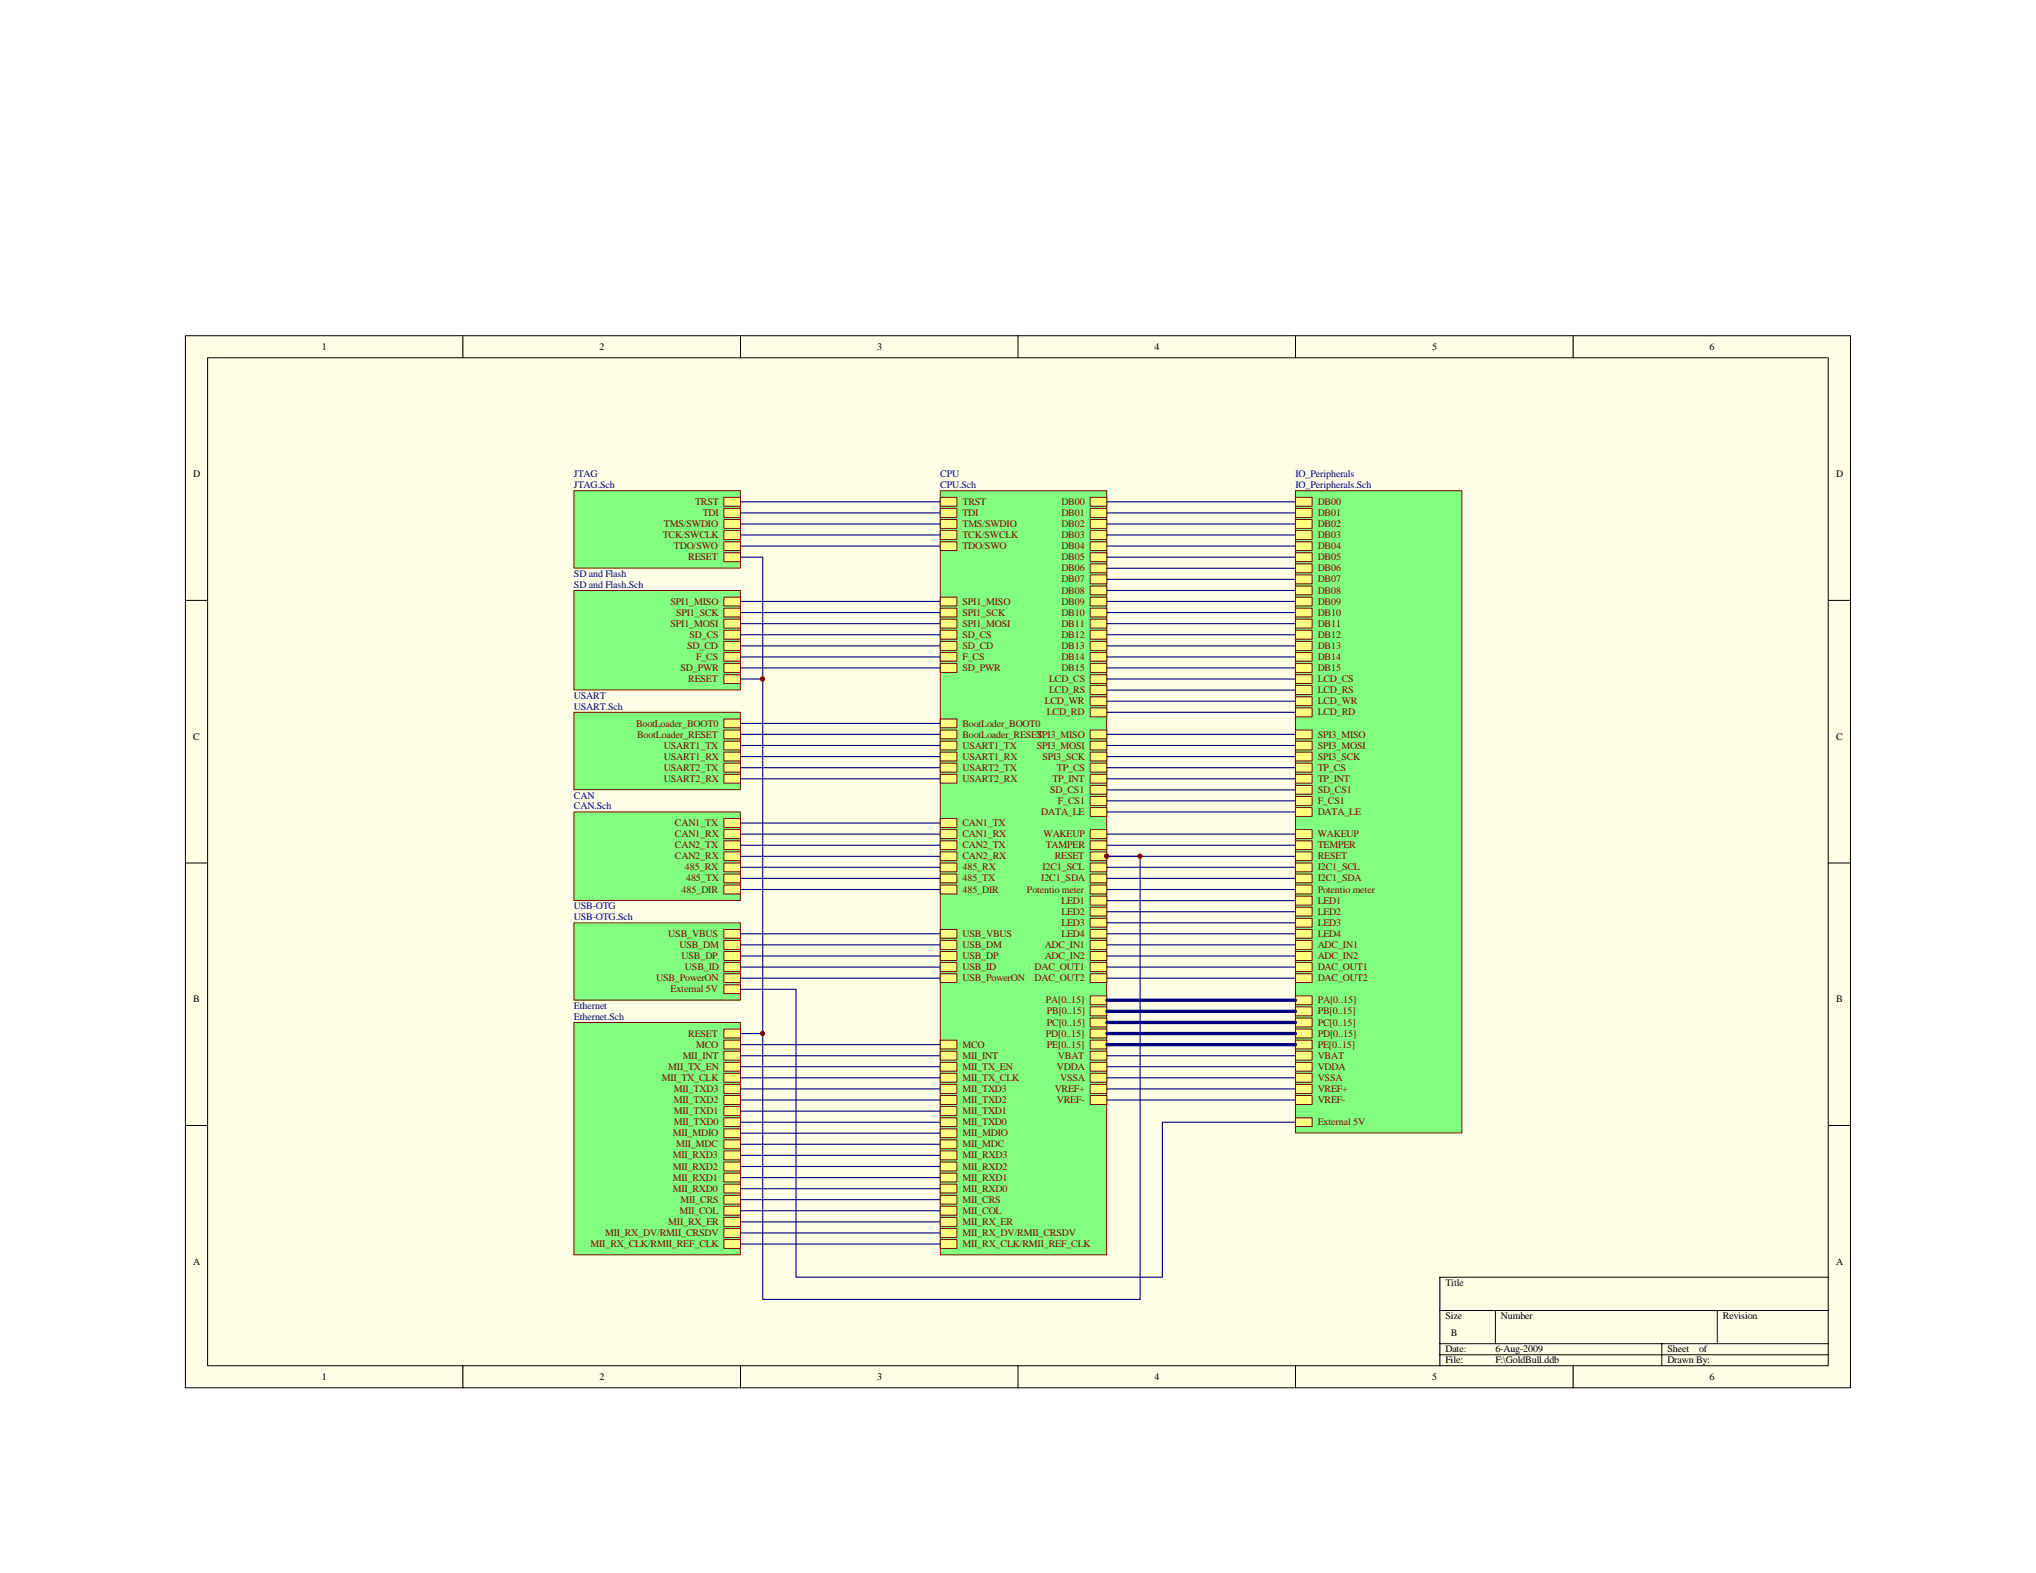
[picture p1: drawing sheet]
<svg xmlns="http://www.w3.org/2000/svg" width="279mm" height="216mm" viewBox="0 0 279 216" stroke-linecap="round" stroke-linejoin="round" font-family="sans-serif">
<path d="M25.4 46.1h228.5v144.4h-228.5z" fill="#ffffe8"/>
<g fill="none" stroke="#000" stroke-width=".14">
<path d="M25.4 46.1h228.5v144.4h-228.5zM28.5 49.1h222.4v138.4h-222.4zM63.5 46.1v3M101.6 46.1v3M139.7 46.1v3M177.8 46.1v3M215.9 46.1v3M25.4 82.4h3.1M250.9 82.4h3.1M25.4 118.4h3.1M250.9 118.4h3.1M25.4 154.5h3.1"/>
<path d="M250.9 154.5h3.1M197.6 179.9h53.3M205.2 179.9v4.5M235.7 179.9v4.5M250.9 175.3h-53.3v12.2M63.5 187.5v3M101.6 187.5v3M139.7 187.5v3M177.8 187.5v3M197.6 184.4h53.3M197.6 185.9h53.3M215.9 187.5v3"/>
<path d="M228 184.4v3.1"/>
</g>
<path d="M78.8 67.4h22.8v10.6h-22.8z" fill="#80ff80"/>
<path d="M78.8 67.4h22.8v10.6h-22.8z" fill="none" stroke="#800000" stroke-width=".14"/>
<g fill="#ffff80" stroke="#800000" stroke-width=".14">
<path d="M99.3 68.3h2.3v1.2h-2.3z" fill-rule="evenodd"/>
<path d="M99.3 69.8h2.3v1.2h-2.3z" fill-rule="evenodd"/>
<path d="M99.3 71.3h2.3v1.2h-2.3z" fill-rule="evenodd"/>
<path d="M99.3 72.8h2.3v1.2h-2.3z" fill-rule="evenodd"/>
<path d="M99.3 74.4h2.3v1.2h-2.3z" fill-rule="evenodd"/>
<path d="M99.3 75.9h2.3v1.2h-2.3z" fill-rule="evenodd"/>
</g>
<path d="M78.8 111.5h22.8v12.1h-22.8z" fill="#80ff80"/>
<path d="M78.8 111.4h22.8v12.2h-22.8z" fill="none" stroke="#800000" stroke-width=".14"/>
<g fill="#ffff80" stroke="#800000" stroke-width=".14">
<path d="M99.3 112.4h2.3v1.2h-2.3z" fill-rule="evenodd"/>
<path d="M99.3 113.9h2.3v1.2h-2.3z" fill-rule="evenodd"/>
<path d="M99.3 115.4h2.3v1.2h-2.3z" fill-rule="evenodd"/>
<path d="M99.3 116.9h2.3v1.2h-2.3z" fill-rule="evenodd"/>
<path d="M99.3 118.4h2.3v1.3h-2.3z" fill-rule="evenodd"/>
<path d="M99.3 120h2.3v1.2h-2.3z" fill-rule="evenodd"/>
<path d="M99.3 121.5h2.3v1.2h-2.3z" fill-rule="evenodd"/>
</g>
<path d="M78.8 81.1h22.8v13.6h-22.8z" fill="#80ff80"/>
<path d="M78.8 81h22.8v13.7h-22.8z" fill="none" stroke="#800000" stroke-width=".14"/>
<g fill="#ffff80" stroke="#800000" stroke-width=".14">
<path d="M99.3 82h2.3v1.2h-2.3z" fill-rule="evenodd"/>
<path d="M99.3 83.5h2.3v1.2h-2.3z" fill-rule="evenodd"/>
<path d="M99.3 85h2.3v1.2h-2.3z" fill-rule="evenodd"/>
<path d="M99.3 86.5h2.3v1.2h-2.3z" fill-rule="evenodd"/>
<path d="M99.3 88h2.3v1.3h-2.3z" fill-rule="evenodd"/>
<path d="M99.3 92.6h2.3v1.2h-2.3z" fill-rule="evenodd"/>
<path d="M99.3 89.6h2.3v1.2h-2.3z" fill-rule="evenodd"/>
<path d="M99.3 91.1h2.3v1.2h-2.3z" fill-rule="evenodd"/>
</g>
<path d="M78.8 97.8h22.8v10.6h-22.8z" fill="#80ff80"/>
<path d="M78.8 97.8h22.8v10.6h-22.8z" fill="none" stroke="#800000" stroke-width=".14"/>
<g fill="#ffff80" stroke="#800000" stroke-width=".14">
<path d="M99.3 98.7h2.3v1.2h-2.3z" fill-rule="evenodd"/>
<path d="M99.3 100.2h2.3v1.2h-2.3z" fill-rule="evenodd"/>
<path d="M99.3 101.7h2.3v1.2h-2.3z" fill-rule="evenodd"/>
<path d="M99.3 103.2h2.3v1.3h-2.3z" fill-rule="evenodd"/>
<path d="M99.3 104.8h2.3v1.2h-2.3z" fill-rule="evenodd"/>
<path d="M99.3 106.3h2.3v1.2h-2.3z" fill-rule="evenodd"/>
</g>
<path d="M78.8 126.7h22.8v10.6h-22.8z" fill="#80ff80"/>
<path d="M78.8 126.7h22.8v10.6h-22.8z" fill="none" stroke="#800000" stroke-width=".14"/>
<g fill="#ffff80" stroke="#800000" stroke-width=".14">
<path d="M99.3 127.6h2.3v1.2h-2.3z" fill-rule="evenodd"/>
<path d="M99.3 129.1h2.3v1.2h-2.3z" fill-rule="evenodd"/>
<path d="M99.3 130.6h2.3v1.2h-2.3z" fill-rule="evenodd"/>
<path d="M99.3 132.1h2.3v1.2h-2.3z" fill-rule="evenodd"/>
<path d="M99.3 133.6h2.3v1.3h-2.3z" fill-rule="evenodd"/>
<path d="M99.3 135.2h2.3v1.2h-2.3z" fill-rule="evenodd"/>
</g>
<path d="M129.1 67.4h22.8v104.8h-22.8z" fill="#80ff80"/>
<path d="M129 67.4h22.9v104.8h-22.9z" fill="none" stroke="#800000" stroke-width=".14"/>
<g fill="#ffff80" stroke="#800000" stroke-width=".14">
<path d="M149.6 68.3h2.3v1.2h-2.3z" fill-rule="evenodd"/>
<path d="M149.6 69.8h2.3v1.2h-2.3z" fill-rule="evenodd"/>
<path d="M149.6 71.3h2.3v1.2h-2.3z" fill-rule="evenodd"/>
<path d="M149.6 72.8h2.3v1.2h-2.3z" fill-rule="evenodd"/>
<path d="M149.6 74.4h2.3v1.2h-2.3z" fill-rule="evenodd"/>
<path d="M149.6 75.9h2.3v1.2h-2.3z" fill-rule="evenodd"/>
<path d="M149.6 77.4h2.3v1.2h-2.3z" fill-rule="evenodd"/>
<path d="M149.6 78.9h2.3v1.2h-2.3z" fill-rule="evenodd"/>
<path d="M149.6 80.4h2.3v1.2h-2.3z" fill-rule="evenodd"/>
<path d="M149.6 82h2.3v1.2h-2.3z" fill-rule="evenodd"/>
<path d="M149.6 83.5h2.3v1.2h-2.3z" fill-rule="evenodd"/>
<path d="M149.6 85h2.3v1.2h-2.3z" fill-rule="evenodd"/>
<path d="M149.6 86.5h2.3v1.2h-2.3z" fill-rule="evenodd"/>
<path d="M149.6 88h2.3v1.3h-2.3z" fill-rule="evenodd"/>
<path d="M149.6 89.6h2.3v1.2h-2.3z" fill-rule="evenodd"/>
<path d="M149.6 91.1h2.3v1.2h-2.3z" fill-rule="evenodd"/>
<path d="M129 100.2h2.3v1.2h-2.3z" fill-rule="evenodd"/>
<path d="M129 98.7h2.3v1.2h-2.3z" fill-rule="evenodd"/>
<path d="M149.6 97.2h2.3v1.2h-2.3z" fill-rule="evenodd"/>
<path d="M149.6 95.6h2.3v1.3h-2.3z" fill-rule="evenodd"/>
<path d="M149.6 94.1h2.3v1.2h-2.3z" fill-rule="evenodd"/>
<path d="M129 158h2.3v1.2h-2.3z" fill-rule="evenodd"/>
<path d="M129 113.9h2.3v1.2h-2.3z" fill-rule="evenodd"/>
<path d="M129 112.4h2.3v1.2h-2.3z" fill-rule="evenodd"/>
<path d="M129 116.9h2.3v1.2h-2.3z" fill-rule="evenodd"/>
<path d="M129 115.4h2.3v1.2h-2.3z" fill-rule="evenodd"/>
<path d="M129 104.8h2.3v1.2h-2.3z" fill-rule="evenodd"/>
<path d="M129 106.3h2.3v1.2h-2.3z" fill-rule="evenodd"/>
<path d="M129 71.3h2.3v1.2h-2.3z" fill-rule="evenodd"/>
<path d="M129 72.8h2.3v1.2h-2.3z" fill-rule="evenodd"/>
<path d="M129 69.8h2.3v1.2h-2.3z" fill-rule="evenodd"/>
<path d="M129 74.4h2.3v1.2h-2.3z" fill-rule="evenodd"/>
<path d="M129 68.3h2.3v1.2h-2.3z" fill-rule="evenodd"/>
<path d="M149.6 116.9h2.3v1.2h-2.3z" fill-rule="evenodd"/>
<path d="M129 168.6h2.3v1.2h-2.3z" fill-rule="evenodd"/>
<path d="M129 162.5h2.3v1.2h-2.3z" fill-rule="evenodd"/>
<path d="M129 161h2.3v1.2h-2.3z" fill-rule="evenodd"/>
<path d="M129 159.5h2.3v1.2h-2.3z" fill-rule="evenodd"/>
<path d="M129 156.4h2.3v1.3h-2.3z" fill-rule="evenodd"/>
<path d="M129 150.4h2.3v1.2h-2.3z" fill-rule="evenodd"/>
<path d="M129 147.3h2.3v1.2h-2.3z" fill-rule="evenodd"/>
<path d="M129 153.4h2.3v1.2h-2.3z" fill-rule="evenodd"/>
<path d="M129 151.9h2.3v1.2h-2.3z" fill-rule="evenodd"/>
<path d="M129 167.1h2.3v1.2h-2.3z" fill-rule="evenodd"/>
<path d="M129 145.8h2.3v1.2h-2.3z" fill-rule="evenodd"/>
<path d="M129 148.8h2.3v1.3h-2.3z" fill-rule="evenodd"/>
<path d="M129 142.8h2.3v1.2h-2.3z" fill-rule="evenodd"/>
<path d="M129 164.1h2.3v1.2h-2.3z" fill-rule="evenodd"/>
<path d="M129 170.1h2.3v1.2h-2.3z" fill-rule="evenodd"/>
<path d="M129 154.9h2.3v1.2h-2.3z" fill-rule="evenodd"/>
<path d="M129 165.6h2.3v1.2h-2.3z" fill-rule="evenodd"/>
<path d="M129 127.6h2.3v1.2h-2.3z" fill-rule="evenodd"/>
<path d="M129 132.1h2.3v1.2h-2.3z" fill-rule="evenodd"/>
<path d="M129 129.1h2.3v1.2h-2.3z" fill-rule="evenodd"/>
<path d="M129 130.6h2.3v1.2h-2.3z" fill-rule="evenodd"/>
<path d="M149.6 92.6h2.3v1.2h-2.3z" fill-rule="evenodd"/>
<path d="M149.6 120h2.3v1.2h-2.3z" fill-rule="evenodd"/>
<path d="M149.6 118.4h2.3v1.3h-2.3z" fill-rule="evenodd"/>
<path d="M149.6 103.2h2.3v1.3h-2.3z" fill-rule="evenodd"/>
<path d="M149.6 100.2h2.3v1.2h-2.3z" fill-rule="evenodd"/>
<path d="M149.6 101.7h2.3v1.2h-2.3z" fill-rule="evenodd"/>
<path d="M129 85h2.3v1.2h-2.3z" fill-rule="evenodd"/>
<path d="M129 82h2.3v1.2h-2.3z" fill-rule="evenodd"/>
<path d="M129 86.5h2.3v1.2h-2.3z" fill-rule="evenodd"/>
<path d="M129 83.5h2.3v1.2h-2.3z" fill-rule="evenodd"/>
<path d="M149.6 132.1h2.3v1.2h-2.3z" fill-rule="evenodd"/>
<path d="M149.6 133.6h2.3v1.3h-2.3z" fill-rule="evenodd"/>
<path d="M129 89.6h2.3v1.2h-2.3z" fill-rule="evenodd"/>
<path d="M149.6 129.1h2.3v1.2h-2.3z" fill-rule="evenodd"/>
<path d="M149.6 130.6h2.3v1.2h-2.3z" fill-rule="evenodd"/>
<path d="M129 88h2.3v1.3h-2.3z" fill-rule="evenodd"/>
<path d="M129 133.6h2.3v1.3h-2.3z" fill-rule="evenodd"/>
<path d="M149.6 121.5h2.3v1.2h-2.3z" fill-rule="evenodd"/>
<path d="M149.6 107.8h2.3v1.2h-2.3z" fill-rule="evenodd"/>
<path d="M149.6 104.8h2.3v1.2h-2.3z" fill-rule="evenodd"/>
<path d="M149.6 109.3h2.3v1.2h-2.3z" fill-rule="evenodd"/>
<path d="M129 91.1h2.3v1.2h-2.3z" fill-rule="evenodd"/>
<path d="M149.6 106.3h2.3v1.2h-2.3z" fill-rule="evenodd"/>
<path d="M149.6 110.8h2.3v1.3h-2.3z" fill-rule="evenodd"/>
<path d="M149.6 123h2.3v1.2h-2.3z" fill-rule="evenodd"/>
<path d="M149.6 124.5h2.3v1.2h-2.3z" fill-rule="evenodd"/>
<path d="M149.6 126h2.3v1.3h-2.3z" fill-rule="evenodd"/>
<path d="M149.6 127.6h2.3v1.2h-2.3z" fill-rule="evenodd"/>
<path d="M149.6 113.9h2.3v1.2h-2.3z" fill-rule="evenodd"/>
</g>
<path d="M149.6 115.4h2.3v1.2h-2.3z" fill="#ffff80"/>
<path d="M149.6 115.4h2.3v1.2h-2.3z" fill="none" stroke="#800000" stroke-width=".14"/>
<g fill="#ffff80" stroke="#800000" stroke-width=".14">
<path d="M129 101.7h2.3v1.2h-2.3z" fill-rule="evenodd"/>
<path d="M129 103.2h2.3v1.3h-2.3z" fill-rule="evenodd"/>
<path d="M129 120h2.3v1.2h-2.3z" fill-rule="evenodd"/>
<path d="M129 118.4h2.3v1.3h-2.3z" fill-rule="evenodd"/>
<path d="M129 121.5h2.3v1.2h-2.3z" fill-rule="evenodd"/>
<path d="M149.6 136.7h2.3v1.2h-2.3z" fill-rule="evenodd"/>
<path d="M149.6 138.2h2.3v1.2h-2.3z" fill-rule="evenodd"/>
<path d="M149.6 139.7h2.3v1.2h-2.3z" fill-rule="evenodd"/>
<path d="M149.6 141.2h2.3v1.3h-2.3z" fill-rule="evenodd"/>
<path d="M149.6 142.8h2.3v1.2h-2.3z" fill-rule="evenodd"/>
<path d="M129 144.3h2.3v1.2h-2.3z" fill-rule="evenodd"/>
<path d="M149.6 144.3h2.3v1.2h-2.3z" fill-rule="evenodd"/>
<path d="M149.6 145.8h2.3v1.2h-2.3z" fill-rule="evenodd"/>
<path d="M149.6 147.3h2.3v1.2h-2.3z" fill-rule="evenodd"/>
<path d="M149.6 148.8h2.3v1.3h-2.3z" fill-rule="evenodd"/>
<path d="M149.6 150.4h2.3v1.2h-2.3z" fill-rule="evenodd"/>
</g>
<path d="M78.8 140.4h22.8v31.8h-22.8z" fill="#80ff80"/>
<path d="M78.8 140.3h22.8v31.9h-22.8z" fill="none" stroke="#800000" stroke-width=".14"/>
<g fill="#ffff80" stroke="#800000" stroke-width=".14">
<path d="M99.3 164.1h2.3v1.2h-2.3z" fill-rule="evenodd"/>
<path d="M99.3 165.6h2.3v1.2h-2.3z" fill-rule="evenodd"/>
<path d="M99.3 167.1h2.3v1.2h-2.3z" fill-rule="evenodd"/>
<path d="M99.3 158h2.3v1.2h-2.3z" fill-rule="evenodd"/>
<path d="M99.3 159.5h2.3v1.2h-2.3z" fill-rule="evenodd"/>
<path d="M99.3 148.8h2.3v1.3h-2.3z" fill-rule="evenodd"/>
<path d="M99.3 150.4h2.3v1.2h-2.3z" fill-rule="evenodd"/>
<path d="M99.3 147.3h2.3v1.2h-2.3z" fill-rule="evenodd"/>
<path d="M99.3 145.8h2.3v1.2h-2.3z" fill-rule="evenodd"/>
<path d="M99.3 153.4h2.3v1.2h-2.3z" fill-rule="evenodd"/>
<path d="M99.3 151.9h2.3v1.2h-2.3z" fill-rule="evenodd"/>
<path d="M99.3 162.5h2.3v1.2h-2.3z" fill-rule="evenodd"/>
<path d="M99.3 161h2.3v1.2h-2.3z" fill-rule="evenodd"/>
<path d="M99.3 168.6h2.3v1.2h-2.3z" fill-rule="evenodd"/>
<path d="M99.3 156.4h2.3v1.3h-2.3z" fill-rule="evenodd"/>
<path d="M99.3 154.9h2.3v1.2h-2.3z" fill-rule="evenodd"/>
<path d="M99.3 141.2h2.3v1.3h-2.3z" fill-rule="evenodd"/>
<path d="M99.3 144.3h2.3v1.2h-2.3z" fill-rule="evenodd"/>
<path d="M99.3 142.8h2.3v1.2h-2.3z" fill-rule="evenodd"/>
<path d="M99.3 170.1h2.3v1.2h-2.3z" fill-rule="evenodd"/>
</g>
<path d="M177.8 67.4h22.8v88.1h-22.8z" fill="#80ff80"/>
<path d="M177.8 67.4h22.8v88.1h-22.8z" fill="none" stroke="#800000" stroke-width=".14"/>
<g fill="#ffff80" stroke="#800000" stroke-width=".14">
<path d="M177.8 123h2.3v1.2h-2.3z" fill-rule="evenodd"/>
<path d="M177.8 124.5h2.3v1.2h-2.3z" fill-rule="evenodd"/>
<path d="M177.8 126h2.3v1.3h-2.3z" fill-rule="evenodd"/>
<path d="M177.8 127.6h2.3v1.2h-2.3z" fill-rule="evenodd"/>
<path d="M177.8 118.4h2.3v1.3h-2.3z" fill-rule="evenodd"/>
<path d="M177.8 120h2.3v1.2h-2.3z" fill-rule="evenodd"/>
<path d="M177.8 113.9h2.3v1.2h-2.3z" fill-rule="evenodd"/>
<path d="M177.8 115.4h2.3v1.2h-2.3z" fill-rule="evenodd"/>
<path d="M177.8 121.5h2.3v1.2h-2.3z" fill-rule="evenodd"/>
<path d="M177.8 129.1h2.3v1.2h-2.3z" fill-rule="evenodd"/>
<path d="M177.8 130.6h2.3v1.2h-2.3z" fill-rule="evenodd"/>
<path d="M177.8 132.1h2.3v1.2h-2.3z" fill-rule="evenodd"/>
<path d="M177.8 133.6h2.3v1.3h-2.3z" fill-rule="evenodd"/>
<path d="M177.8 153.4h2.3v1.2h-2.3z" fill-rule="evenodd"/>
<path d="M177.8 69.8h2.3v1.2h-2.3z" fill-rule="evenodd"/>
<path d="M177.8 72.8h2.3v1.2h-2.3z" fill-rule="evenodd"/>
<path d="M177.8 68.3h2.3v1.2h-2.3z" fill-rule="evenodd"/>
<path d="M177.8 71.3h2.3v1.2h-2.3z" fill-rule="evenodd"/>
<path d="M177.8 74.4h2.3v1.2h-2.3z" fill-rule="evenodd"/>
<path d="M177.8 77.4h2.3v1.2h-2.3z" fill-rule="evenodd"/>
<path d="M177.8 80.4h2.3v1.2h-2.3z" fill-rule="evenodd"/>
<path d="M177.8 83.5h2.3v1.2h-2.3z" fill-rule="evenodd"/>
<path d="M177.8 86.5h2.3v1.2h-2.3z" fill-rule="evenodd"/>
<path d="M177.8 89.6h2.3v1.2h-2.3z" fill-rule="evenodd"/>
<path d="M177.8 75.9h2.3v1.2h-2.3z" fill-rule="evenodd"/>
<path d="M177.8 78.9h2.3v1.2h-2.3z" fill-rule="evenodd"/>
<path d="M177.8 82h2.3v1.2h-2.3z" fill-rule="evenodd"/>
<path d="M177.8 85h2.3v1.2h-2.3z" fill-rule="evenodd"/>
<path d="M177.8 88h2.3v1.3h-2.3z" fill-rule="evenodd"/>
<path d="M177.8 91.1h2.3v1.2h-2.3z" fill-rule="evenodd"/>
<path d="M177.8 92.6h2.3v1.2h-2.3z" fill-rule="evenodd"/>
<path d="M177.8 95.6h2.3v1.3h-2.3z" fill-rule="evenodd"/>
<path d="M177.8 94.1h2.3v1.2h-2.3z" fill-rule="evenodd"/>
<path d="M177.8 97.2h2.3v1.2h-2.3z" fill-rule="evenodd"/>
<path d="M177.8 116.9h2.3v1.2h-2.3z" fill-rule="evenodd"/>
<path d="M177.8 100.2h2.3v1.2h-2.3z" fill-rule="evenodd"/>
<path d="M177.8 101.7h2.3v1.2h-2.3z" fill-rule="evenodd"/>
<path d="M177.8 103.2h2.3v1.3h-2.3z" fill-rule="evenodd"/>
<path d="M177.8 104.8h2.3v1.2h-2.3z" fill-rule="evenodd"/>
<path d="M177.8 106.3h2.3v1.2h-2.3z" fill-rule="evenodd"/>
<path d="M177.8 110.8h2.3v1.3h-2.3z" fill-rule="evenodd"/>
<path d="M177.8 109.3h2.3v1.2h-2.3z" fill-rule="evenodd"/>
<path d="M177.8 107.8h2.3v1.2h-2.3z" fill-rule="evenodd"/>
<path d="M177.8 136.7h2.3v1.2h-2.3z" fill-rule="evenodd"/>
<path d="M177.8 138.2h2.3v1.2h-2.3z" fill-rule="evenodd"/>
<path d="M177.8 139.7h2.3v1.2h-2.3z" fill-rule="evenodd"/>
<path d="M177.8 141.2h2.3v1.3h-2.3z" fill-rule="evenodd"/>
<path d="M177.8 142.8h2.3v1.2h-2.3z" fill-rule="evenodd"/>
<path d="M177.8 144.3h2.3v1.2h-2.3z" fill-rule="evenodd"/>
<path d="M177.8 145.8h2.3v1.2h-2.3z" fill-rule="evenodd"/>
<path d="M177.8 147.3h2.3v1.2h-2.3z" fill-rule="evenodd"/>
<path d="M177.8 148.8h2.3v1.3h-2.3z" fill-rule="evenodd"/>
<path d="M177.8 150.4h2.3v1.2h-2.3z" fill-rule="evenodd"/>
</g>
<g fill="none" stroke="#000080" stroke-width=".15">
<path d="M101.6 76.5h3.1v16.7h-3.1M101.6 68.9h27.4M101.6 70.4h27.4M101.6 71.9h27.4M101.6 73.4h27.4M101.6 75h27.4M151.9 68.9h25.9M151.9 70.4h25.9M151.9 71.9h25.9M151.9 73.4h25.9M151.9 75h25.9M151.9 79.5h25.9"/>
<path d="M151.9 78h25.9M151.9 76.5h25.9M101.6 82.5h27.4M101.6 84.1h27.4M101.6 85.6h27.4M101.6 87.1h27.4M101.6 88.6h27.4M101.6 90.2h27.4M101.6 91.7h27.4M101.6 99.3h27.4M104.7 93.2v48.7h-3.1M151.9 82.5h25.9"/>
<path d="M151.9 84.1h25.9M151.9 85.6h25.9M151.9 87.1h25.9M151.9 88.6h25.9M151.9 90.2h25.9M151.9 91.7h25.9M151.9 97.8h25.9M151.9 94.7h25.9M151.9 96.2h25.9M151.9 93.2h25.9M151.9 81h25.9M101.6 100.8h27.4"/>
<path d="M101.6 102.3h27.4M101.6 103.8h27.4M101.6 105.4h27.4M101.6 106.9h27.4M101.6 113h27.4M101.6 114.5h27.4M101.6 116h27.4M101.6 117.5h27.4M101.6 119h27.4M151.9 100.8h25.9M151.9 102.3h25.9M151.9 103.8h25.9"/>
<path d="M151.9 105.4h25.9M151.9 106.9h25.9M151.9 114.5h25.9M151.9 116h25.9M151.9 119h25.9M151.9 111.4h25.9M151.9 109.9h25.9M151.9 108.4h25.9M177.8 117.5h-25.9h4.6v60.9h-51.8v-36.5M101.6 135.8h7.6v39.5h50.3v-21.3h18.3M101.6 120.6h27.4M101.6 122.1h27.4"/>
<path d="M101.6 128.2h27.4M101.6 129.7h27.4M101.6 131.2h27.4M101.6 132.7h27.4M101.6 134.3h27.4M151.9 120.6h25.9M151.9 122.1h25.9M151.9 128.2h25.9M151.9 129.7h25.9M151.9 131.2h25.9M151.9 132.7h25.9M151.9 134.3h25.9"/>
<path d="M151.9 126.7h25.9M151.9 125.1h25.9M151.9 123.6h25.9M101.6 143.4h27.4M101.6 144.9h27.4M101.6 146.4h27.4M101.6 147.9h27.4M101.6 149.5h27.4M101.6 151h27.4M101.6 152.5h27.4M101.6 154h27.4M101.6 155.5h27.4"/>
<path d="M101.6 157.1h27.4M101.6 158.6h27.4M151.9 144.9h25.9M151.9 146.4h25.9M151.9 147.9h25.9M151.9 149.5h25.9M151.9 151h25.9M101.6 160.1h27.4M101.6 161.6h27.4M101.6 163.2h27.4M101.6 164.7h27.4M101.6 166.2h27.4"/>
<path d="M101.6 167.7h27.4M101.6 169.2h27.4M101.6 170.8h27.4"/>
</g>
<path d="M151.9 137.3h25.9M151.9 138.8h25.9M151.9 140.3h25.9M151.9 141.9h25.9M151.9 143.4h25.9" fill="none" stroke="#000080" stroke-width=".46"/>
<g fill="#800000" stroke="#800000" stroke-width=".14">
<circle cx="104.6" cy="93.2" r=".3"/>
<circle cx="104.7" cy="141.8" r=".29"/>
<circle cx="156.4" cy="117.5" r=".3"/>
<circle cx="151.9" cy="117.5" r=".3"/>
</g>
<g font-size="1.4">
<text x="44.2" y="48">1</text>
<text x="82.3" y="48">2</text>
<text x="120.4" y="48">3</text>
<text x="158.4" y="48">4</text>
<text x="196.5" y="48">5</text>
<text x="234.6" y="48">6</text>
<text x="26.5" y="65.5">D</text>
<text x="252" y="65.5">D</text>
<text x="26.5" y="101.5">C</text>
<text x="252" y="101.5">C</text>
<text x="26.5" y="137.6">B</text>
<text x="252" y="137.6">B</text>
<text x="26.5" y="173.6">A</text>
<text x="252" y="173.6">A</text>
<text x="198.4" y="176.5">Title</text>
<text x="198.4" y="181.1">Size</text>
<text x="198.4" y="185.6">Date:</text>
<text x="199.1" y="183.3">B</text>
<text x="205.2" y="185.6">6-Aug-2009</text>
<text x="206" y="181.1">Number</text>
<text x="228.8" y="185.6">Sheet</text>
<text x="233.2" y="185.6">of</text>
<text x="236.4" y="181.1">Revision</text>
<text x="44.2" y="189.4">1</text>
<text x="82.3" y="189.4">2</text>
<text x="120.4" y="189.4">3</text>
<text x="158.4" y="189.4">4</text>
<text x="196.5" y="189.4">5</text>
<text x="198.4" y="187.1">File:</text>
<text x="205.2" y="187.1">F:\GoldBull.ddb</text>
<text x="228.8" y="187.1">Drawn By:</text>
<text x="234.6" y="189.4">6</text>
</g>
<g font-size="1.4" fill="#000080">
<text x="78.8" y="65.5">JTAG</text>
<text x="129" y="65.5">CPU</text>
<text x="177.8" y="65.5">IO_Peripherals</text>
<text x="78.8" y="67">JTAG.Sch</text>
<text x="129" y="67">CPU.Sch</text>
<text x="177.8" y="67">IO_Peripherals.Sch</text>
<text x="78.8" y="79.2">SD and Flash</text>
<text x="78.8" y="80.7">SD and Flash.Sch</text>
<text x="78.8" y="95.9">USART</text>
<text x="78.8" y="97.4">USART.Sch</text>
<text x="78.8" y="109.6">CAN</text>
<text x="78.8" y="111.1">CAN.Sch</text>
<text x="78.8" y="124.8">USB-OTG</text>
<text x="78.8" y="126.3">USB-OTG.Sch</text>
<text x="78.8" y="138.5">Ethernet</text>
<text x="78.8" y="140">Ethernet.Sch</text>
</g>
<g font-size="1.4" fill="#800000">
<text x="95.4" y="69.3">TRST</text>
<text x="96.4" y="70.8">TDI</text>
<text x="132.1" y="70.8">TDI</text>
<text x="132.1" y="69.3">TRST</text>
<text x="145.6" y="69.3">DB00</text>
<text x="145.6" y="70.8">DB01</text>
<text x="180.8" y="70.8">DB01</text>
<text x="180.8" y="69.3">DB00</text>
<text x="91" y="73.9">TCK/SWCLK</text>
<text x="91.1" y="72.3">TMS/SWDIO</text>
<text x="92.5" y="75.4">TDO/SWO</text>
<text x="94.4" y="76.9">RESET</text>
<text x="132.1" y="72.3">TMS/SWDIO</text>
<text x="132.1" y="73.9">TCK/SWCLK</text>
<text x="132.1" y="75.4">TDO/SWO</text>
<text x="145.6" y="72.3">DB02</text>
<text x="145.6" y="73.9">DB03</text>
<text x="145.6" y="75.4">DB04</text>
<text x="145.6" y="76.9">DB05</text>
<text x="180.8" y="73.9">DB03</text>
<text x="180.8" y="72.3">DB02</text>
<text x="180.8" y="75.4">DB04</text>
<text x="180.8" y="76.9">DB05</text>
<text x="92" y="83">SPI1_MISO</text>
<text x="132.1" y="83">SPI1_MISO</text>
<text x="145.6" y="78.4">DB06</text>
<text x="145.6" y="79.9">DB07</text>
<text x="145.6" y="81.5">DB08</text>
<text x="145.6" y="83">DB09</text>
<text x="180.8" y="78.4">DB06</text>
<text x="180.8" y="81.5">DB08</text>
<text x="180.8" y="79.9">DB07</text>
<text x="180.8" y="83">DB09</text>
<text x="92" y="86">SPI1_MOSI</text>
<text x="92.8" y="84.5">SPI1_SCK</text>
<text x="94.3" y="89.1">SD_CD</text>
<text x="94.6" y="87.5">SD_CS</text>
<text x="132.1" y="86">SPI1_MOSI</text>
<text x="132.1" y="87.5">SD_CS</text>
<text x="132.1" y="84.5">SPI1_SCK</text>
<text x="132.1" y="89.1">SD_CD</text>
<text x="145.6" y="84.5">DB10</text>
<text x="145.6" y="86">DB11</text>
<text x="145.6" y="87.5">DB12</text>
<text x="145.6" y="89.1">DB13</text>
<text x="180.8" y="84.5">DB10</text>
<text x="180.8" y="87.5">DB12</text>
<text x="180.8" y="86">DB11</text>
<text x="180.8" y="89.1">DB13</text>
<text x="93.4" y="92.1">SD_PWR</text>
<text x="94.4" y="93.6">RESET</text>
<text x="95.5" y="90.6">F_CS</text>
<text x="132.1" y="90.6">F_CS</text>
<text x="132.1" y="92.1">SD_PWR</text>
<text x="144" y="95.1">LCD_RS</text>
<text x="144" y="93.6">LCD_CS</text>
<text x="145.6" y="90.6">DB14</text>
<text x="145.6" y="92.1">DB15</text>
<text x="180.8" y="90.6">DB14</text>
<text x="180.8" y="92.1">DB15</text>
<text x="180.8" y="93.6">LCD_CS</text>
<text x="180.8" y="95.1">LCD_RS</text>
<text x="87.3" y="99.7">BootLoader_BOOT0</text>
<text x="87.4" y="101.2">BootLoader_RESET</text>
<text x="132.1" y="101.2">BootLoader_RESET</text>
<text x="132.1" y="99.7">BootLoder_BOOT0</text>
<text x="142.3" y="101.2">SPI3_MISO</text>
<text x="143.4" y="96.7">LCD_WR</text>
<text x="143.7" y="98.2">LCD_RD</text>
<text x="180.8" y="96.7">LCD_WR</text>
<text x="180.8" y="98.2">LCD_RD</text>
<text x="180.8" y="101.2">SPI3_MISO</text>
<text x="91.1" y="102.7">USART1_TX</text>
<text x="91.1" y="104.3">USART1_RX</text>
<text x="91.1" y="105.8">USART2_TX</text>
<text x="91.1" y="107.3">USART2_RX</text>
<text x="132.1" y="105.8">USART2_TX</text>
<text x="132.1" y="107.3">USART2_RX</text>
<text x="132.1" y="102.7">USART1_TX</text>
<text x="132.1" y="104.3">USART1_RX</text>
<text x="142.3" y="102.7">SPI3_MOSI</text>
<text x="143" y="104.3">SPI3_SCK</text>
<text x="144.4" y="107.3">TP_INT</text>
<text x="145" y="105.8">TP_CS</text>
<text x="180.8" y="102.7">SPI3_MOSI</text>
<text x="180.8" y="104.3">SPI3_SCK</text>
<text x="180.8" y="105.8">TP_CS</text>
<text x="180.8" y="107.3">TP_INT</text>
<text x="92.6" y="113.4">CAN1_TX</text>
<text x="132.1" y="113.4">CAN1_TX</text>
<text x="142.9" y="111.9">DATA_LE</text>
<text x="144.1" y="108.8">SD_CS1</text>
<text x="145.2" y="110.4">F_CS1</text>
<text x="180.8" y="111.9">DATA_LE</text>
<text x="180.8" y="110.4">F_CS1</text>
<text x="180.8" y="108.8">SD_CS1</text>
<text x="92.6" y="114.9">CAN1_RX</text>
<text x="92.6" y="116.4">CAN2_TX</text>
<text x="92.6" y="118">CAN2_RX</text>
<text x="94" y="119.5">485_RX</text>
<text x="132.1" y="114.9">CAN1_RX</text>
<text x="132.1" y="118">CAN2_RX</text>
<text x="132.1" y="116.4">CAN2_TX</text>
<text x="132.1" y="119.5">485_RX</text>
<text x="143" y="119.5">I2C1_SCL</text>
<text x="143.2" y="114.9">WAKEUP</text>
<text x="143.5" y="116.4">TAMPER</text>
<text x="144.7" y="118">RESET</text>
<text x="180.8" y="119.5">I2C1_SCL</text>
<text x="180.8" y="114.9">WAKEUP</text>
<text x="180.8" y="116.4">TEMPER</text>
<text x="180.8" y="118">RESET</text>
<text x="93.5" y="122.5">485_DIR</text>
<text x="94.1" y="121">485_TX</text>
<text x="132.1" y="121">485_TX</text>
<text x="132.1" y="122.5">485_DIR</text>
<text x="140.9" y="122.5">Potentio meter</text>
<text x="142.9" y="121">I2C1_SDA</text>
<text x="145.6" y="124">LED1</text>
<text x="145.6" y="125.6">LED2</text>
<text x="180.8" y="124">LED1</text>
<text x="180.8" y="125.6">LED2</text>
<text x="180.8" y="121">I2C1_SDA</text>
<text x="180.8" y="122.5">Potentio meter</text>
<text x="91.7" y="128.6">USB_VBUS</text>
<text x="93.2" y="130.1">USB_DM</text>
<text x="93.5" y="131.6">USB_DP</text>
<text x="132.1" y="128.6">USB_VBUS</text>
<text x="132.1" y="130.1">USB_DM</text>
<text x="132.1" y="131.6">USB_DP</text>
<text x="143.4" y="130.1">ADC_IN1</text>
<text x="143.4" y="131.6">ADC_IN2</text>
<text x="145.6" y="127.1">LED3</text>
<text x="145.6" y="128.6">LED4</text>
<text x="180.8" y="127.1">LED3</text>
<text x="180.8" y="128.6">LED4</text>
<text x="180.8" y="130.1">ADC_IN1</text>
<text x="180.8" y="131.6">ADC_IN2</text>
<text x="90" y="134.7">USB_PowerON</text>
<text x="92" y="136.2">External 5V</text>
<text x="94" y="133.2">USB_ID</text>
<text x="132.1" y="133.2">USB_ID</text>
<text x="132.1" y="134.7">USB_PowerON</text>
<text x="142" y="133.2">DAC_OUT1</text>
<text x="142" y="134.7">DAC_OUT2</text>
<text x="143.5" y="137.7">PA[0..15]</text>
<text x="180.8" y="133.2">DAC_OUT1</text>
<text x="180.8" y="134.7">DAC_OUT2</text>
<text x="180.8" y="137.7">PA[0..15]</text>
<text x="94.4" y="142.3">RESET</text>
<text x="95.5" y="143.8">MCO</text>
<text x="132.1" y="143.8">MCO</text>
<text x="143.5" y="142.3">PD[0..15]</text>
<text x="143.7" y="139.2">PB[0..15]</text>
<text x="143.7" y="140.8">PC[0..15]</text>
<text x="143.7" y="143.8">PE[0..15]</text>
<text x="180.8" y="139.2">PB[0..15]</text>
<text x="180.8" y="140.8">PC[0..15]</text>
<text x="180.8" y="142.3">PD[0..15]</text>
<text x="180.8" y="143.8">PE[0..15]</text>
<text x="90.8" y="148.4">MII_TX_CLK</text>
<text x="91.7" y="146.8">MII_TX_EN</text>
<text x="92.5" y="149.9">MII_TXD3</text>
<text x="93.7" y="145.3">MII_INT</text>
<text x="132.1" y="148.4">MII_TX_CLK</text>
<text x="132.1" y="146.8">MII_TX_EN</text>
<text x="132.1" y="149.9">MII_TXD3</text>
<text x="132.1" y="145.3">MII_INT</text>
<text x="144.7" y="149.9">VREF+</text>
<text x="145" y="146.8">VDDA</text>
<text x="145.2" y="145.3">VBAT</text>
<text x="145.5" y="148.4">VSSA</text>
<text x="180.8" y="145.3">VBAT</text>
<text x="180.8" y="146.8">VDDA</text>
<text x="180.8" y="148.4">VSSA</text>
<text x="180.8" y="149.9">VREF+</text>
<text x="92.3" y="156">MII_MDIO</text>
<text x="92.5" y="151.4">MII_TXD2</text>
<text x="92.5" y="154.5">MII_TXD0</text>
<text x="92.5" y="152.9">MII_TXD1</text>
<text x="132.1" y="151.4">MII_TXD2</text>
<text x="132.1" y="154.5">MII_TXD0</text>
<text x="132.1" y="152.9">MII_TXD1</text>
<text x="132.1" y="156">MII_MDIO</text>
<text x="145" y="151.4">VREF-</text>
<text x="180.8" y="154.5">External 5V</text>
<text x="180.8" y="151.4">VREF-</text>
<text x="92.3" y="159">MII_RXD3</text>
<text x="92.3" y="160.5">MII_RXD2</text>
<text x="92.8" y="157.5">MII_MDC</text>
<text x="132.1" y="159">MII_RXD3</text>
<text x="132.1" y="160.5">MII_RXD2</text>
<text x="132.1" y="157.5">MII_MDC</text>
<text x="92.3" y="163.6">MII_RXD0</text>
<text x="92.3" y="162.1">MII_RXD1</text>
<text x="93.2" y="166.6">MII_COL</text>
<text x="93.4" y="165.1">MII_CRS</text>
<text x="132.1" y="163.6">MII_RXD0</text>
<text x="132.1" y="162.1">MII_RXD1</text>
<text x="132.1" y="165.1">MII_CRS</text>
<text x="132.1" y="166.6">MII_COL</text>
<text x="81" y="171.2">MII_RX_CLK/RMII_REF_CLK</text>
<text x="83" y="169.7">MII_RX_DV/RMII_CRSDV</text>
<text x="91.7" y="168.1">MII_RX_ER</text>
<text x="132.1" y="169.7">MII_RX_DV/RMII_CRSDV</text>
<text x="132.1" y="168.1">MII_RX_ER</text>
<text x="132.1" y="171.2">MII_RX_CLK/RMII_REF_CLK</text>
</g>
</svg>
